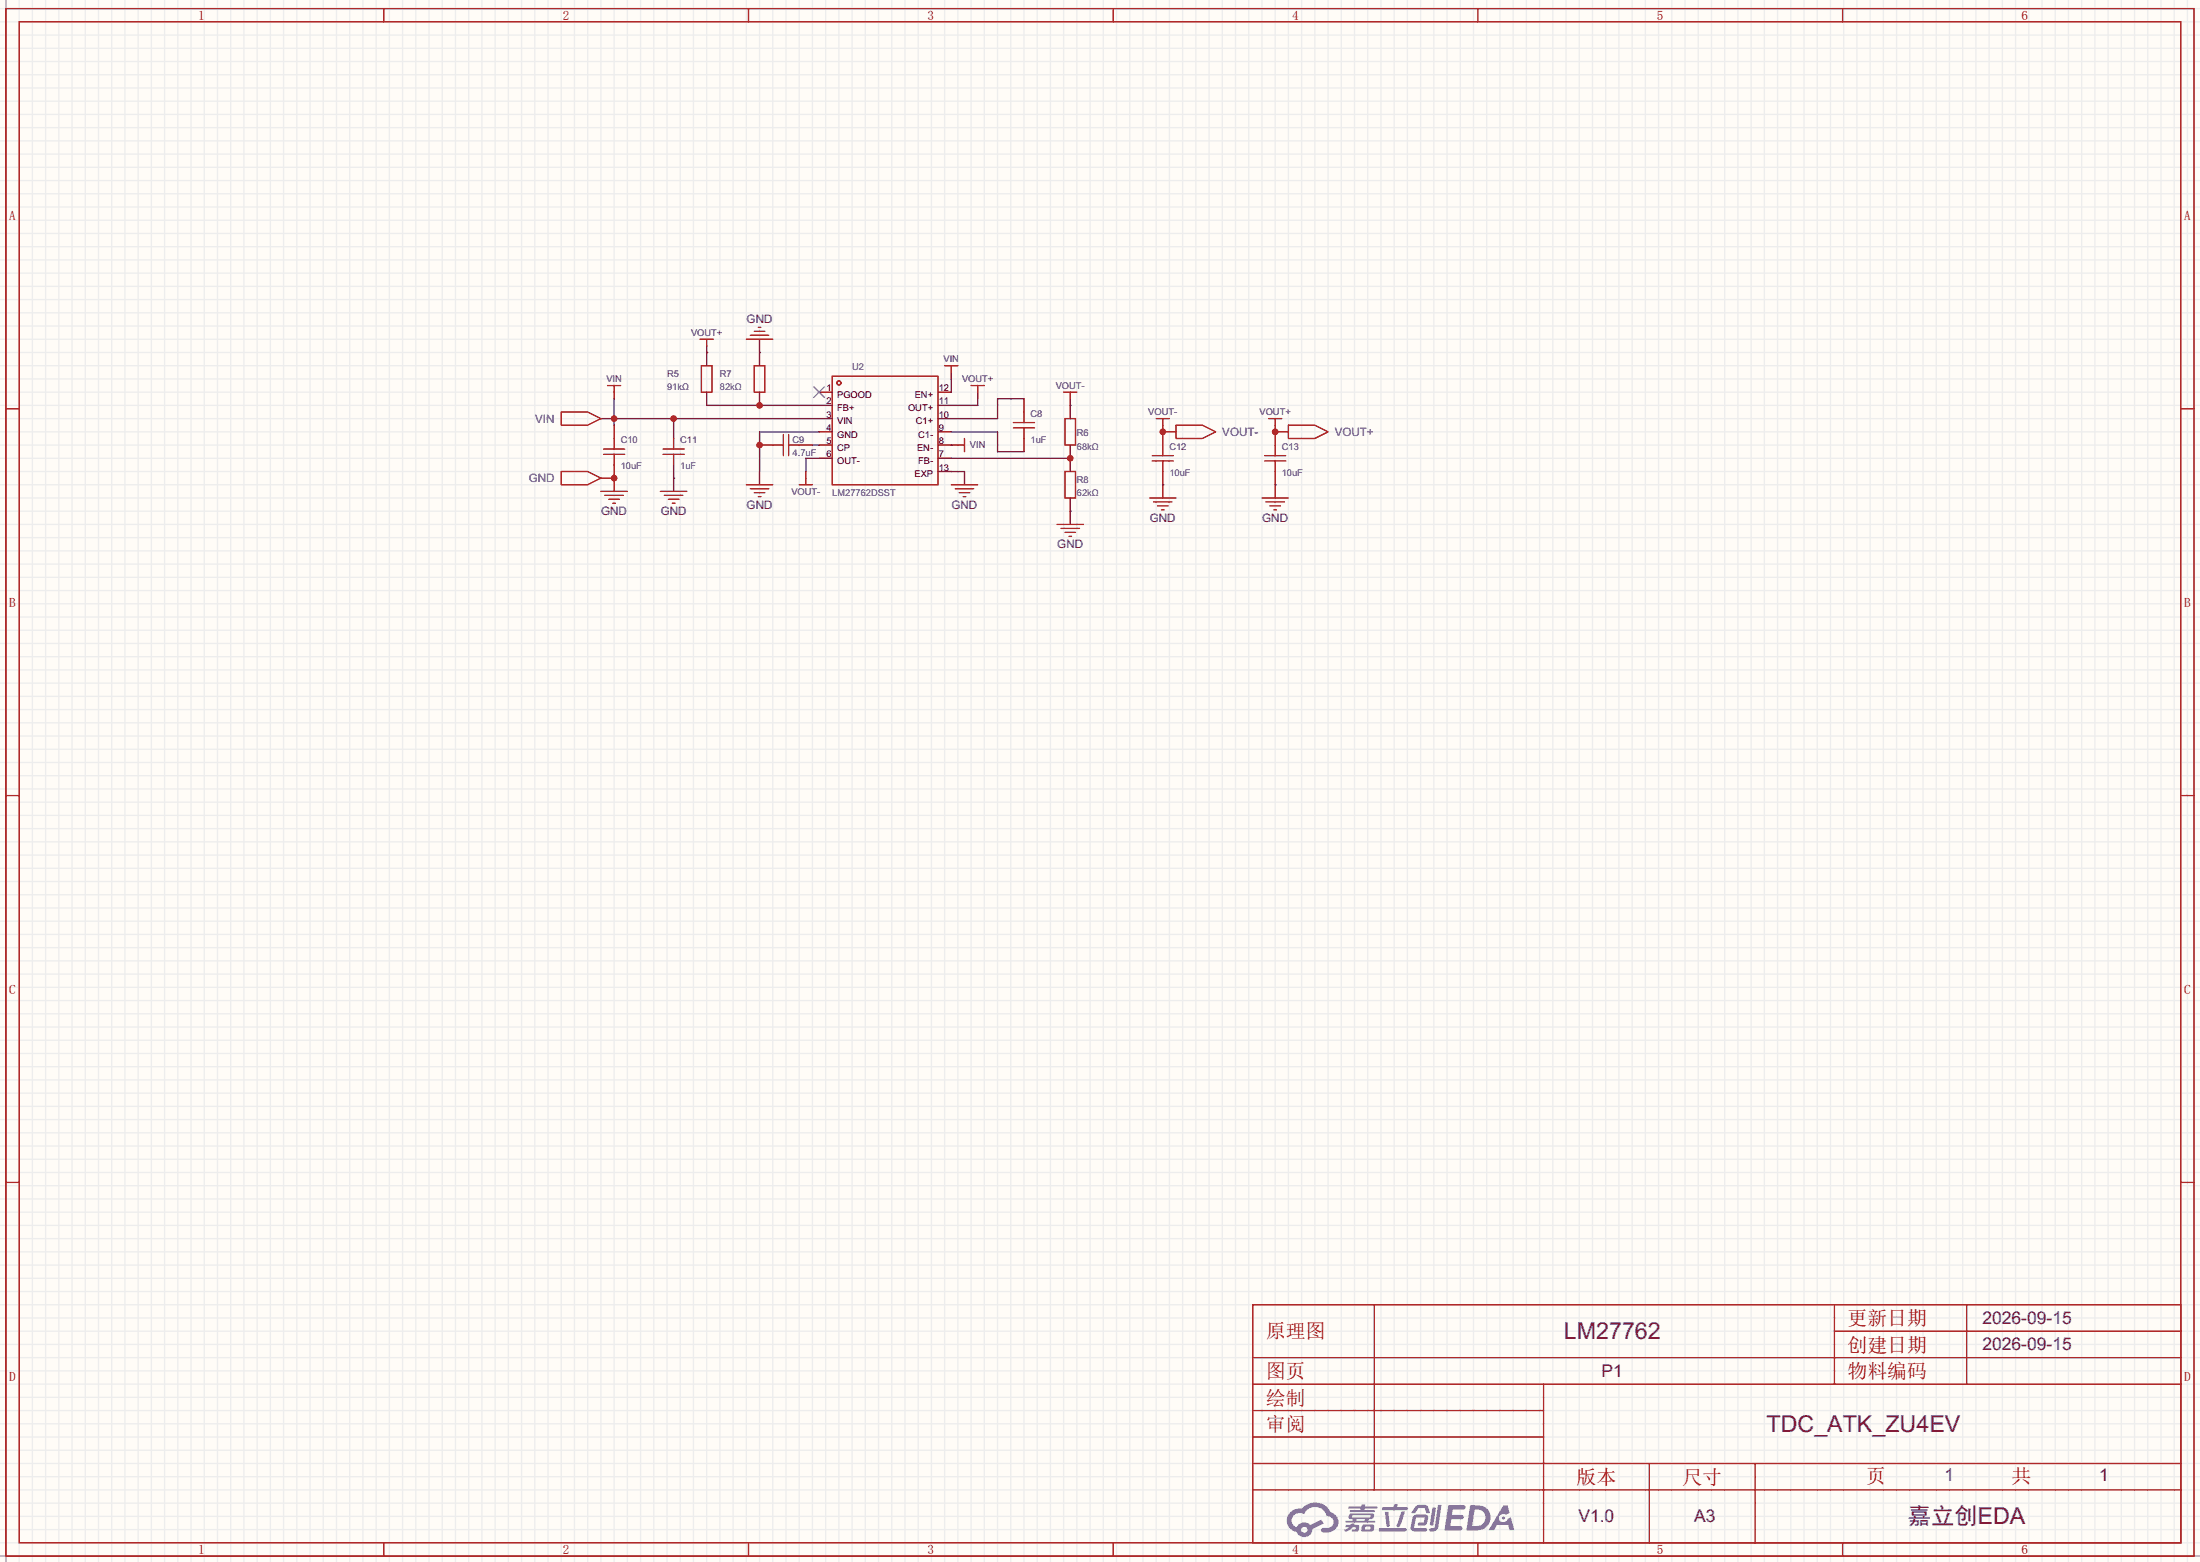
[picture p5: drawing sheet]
<svg xmlns="http://www.w3.org/2000/svg" width="423mm" height="300mm" viewBox="0 0 423 300" stroke-linecap="round" stroke-linejoin="round" font-family="sans-serif">
<path d="M0 0h422.7v300h-422.7z" fill="#fffcf7"/>
<g fill="none" stroke="#ededed" stroke-width=".25">
<path d="M0 1.7h422.7M0 4.2h422.7M0 6.7h422.7M0 9.3h422.7M0 11.8h422.7M0 14.4h422.7M0 16.9h422.7M0 19.4h422.7M1.1 0v300M3.7 0v300M6.2 0v300M8.8 0v300"/>
<path d="M11.3 0v300M13.8 0v300M16.4 0v300M18.9 0v300M21.5 0v300M24 0v300M26.5 0v300M29.1 0v300M31.6 0v300M34.2 0v300M36.7 0v300M39.2 0v300"/>
<path d="M41.8 0v300M44.3 0v300M46.9 0v300M49.4 0v300M51.9 0v300M54.5 0v300M57 0v300M59.6 0v300M62.1 0v300M64.6 0v300M67.2 0v300M69.7 0v300"/>
<path d="M72.3 0v300M74.8 0v300M77.3 0v300M79.9 0v300M82.4 0v300M85 0v300M87.5 0v300M90 0v300M92.6 0v300M95.1 0v300M97.7 0v300M100.2 0v300"/>
<path d="M102.7 0v300M105.3 0v300M107.8 0v300M110.4 0v300M112.9 0v300M115.4 0v300M118 0v300M120.5 0v300M123.1 0v300M125.6 0v300M128.1 0v300M130.7 0v300"/>
<path d="M133.2 0v300M135.8 0v300M138.3 0v300M140.8 0v300M143.4 0v300M145.9 0v300M148.5 0v300M151 0v300M153.5 0v300M156.1 0v300M158.6 0v300M161.2 0v300"/>
<path d="M163.7 0v300M166.2 0v300M168.8 0v300M171.3 0v300M173.9 0v300M176.4 0v300M178.9 0v300M181.5 0v300M184 0v300M186.6 0v300M189.1 0v300M191.6 0v300"/>
<path d="M194.2 0v300M196.7 0v300M199.3 0v300M201.8 0v300M204.3 0v300M206.9 0v300M209.4 0v300M212 0v300M214.5 0v300M217 0v300M219.6 0v300M222.1 0v300"/>
<path d="M224.7 0v300M227.2 0v300M229.7 0v300M232.3 0v300M234.8 0v300M237.4 0v300M239.9 0v300M242.4 0v300M245 0v300M247.5 0v300M250.1 0v300M252.6 0v300"/>
<path d="M255.1 0v300M257.7 0v300M260.2 0v300M262.8 0v300M265.3 0v300M267.8 0v300M270.4 0v300M272.9 0v300M275.5 0v300M278 0v300M280.5 0v300M283.1 0v300"/>
<path d="M285.6 0v300M288.2 0v300M290.7 0v300M293.2 0v300M295.8 0v300M298.3 0v300M300.9 0v300M303.4 0v300M305.9 0v300M308.5 0v300M311 0v300M313.6 0v300"/>
<path d="M316.1 0v300M318.6 0v300M321.2 0v300M323.7 0v300M326.3 0v300M328.8 0v300M331.3 0v300M333.9 0v300M336.4 0v300M339 0v300M341.5 0v300M344 0v300"/>
<path d="M346.6 0v300M349.1 0v300M351.7 0v300M354.2 0v300M356.7 0v300M359.3 0v300M361.8 0v300M364.4 0v300M366.9 0v300M369.4 0v300M372 0v300M374.5 0v300"/>
<path d="M377.1 0v300M379.6 0v300M382.1 0v300M384.7 0v300M387.2 0v300M389.8 0v300M392.3 0v300M394.8 0v300M397.4 0v300M399.9 0v300M402.5 0v300M405 0v300"/>
<path d="M407.5 0v300M410.1 0v300M412.6 0v300M415.2 0v300M417.7 0v300M420.2 0v300M0 22h422.7M0 24.5h422.7M0 27.1h422.7M0 29.6h422.7M0 32.1h422.7M0 34.7h422.7"/>
<path d="M0 37.2h422.7M0 39.8h422.7M0 42.3h422.7M0 44.8h422.7M0 47.4h422.7M0 49.9h422.7M0 52.5h422.7M0 55h422.7M0 57.5h422.7M0 60.1h422.7M0 62.6h422.7M0 65.2h422.7"/>
<path d="M0 67.7h422.7M0 70.2h422.7M0 72.8h422.7M0 75.3h422.7M0 77.9h422.7M0 80.4h422.7M0 82.9h422.7M0 85.5h422.7M0 88h422.7M0 90.6h422.7M0 93.1h422.7M0 95.6h422.7"/>
<path d="M0 98.2h422.7M0 100.7h422.7M0 103.3h422.7M0 105.8h422.7M0 108.3h422.7M0 110.9h422.7M0 113.4h422.7M0 116h422.7M0 118.5h422.7M0 121h422.7M0 123.6h422.7M0 126.1h422.7"/>
<path d="M0 128.7h422.7M0 131.2h422.7M0 133.7h422.7M0 136.3h422.7M0 138.8h422.7M0 141.4h422.7M0 143.9h422.7M0 146.4h422.7M0 149h422.7M0 151.5h422.7M0 154.1h422.7M0 156.6h422.7"/>
<path d="M0 159.1h422.7M0 161.7h422.7M0 164.2h422.7M0 166.8h422.7M0 169.3h422.7M0 171.8h422.7M0 174.4h422.7M0 176.9h422.7M0 179.5h422.7M0 182h422.7M0 184.5h422.7M0 187.1h422.7"/>
<path d="M0 189.6h422.7M0 192.2h422.7M0 194.7h422.7M0 197.2h422.7M0 199.8h422.7M0 202.3h422.7M0 204.9h422.7M0 207.4h422.7M0 209.9h422.7M0 212.5h422.7M0 215h422.7M0 217.6h422.7"/>
<path d="M0 220.1h422.7M0 222.6h422.7M0 225.2h422.7M0 227.7h422.7M0 230.3h422.7M0 232.8h422.7M0 235.3h422.7M0 237.9h422.7M0 240.4h422.7M0 243h422.7M0 245.5h422.7M0 248h422.7"/>
<path d="M0 250.6h422.7M0 253.1h422.7M0 255.7h422.7M0 258.2h422.7M0 260.7h422.7M0 263.3h422.7M0 265.8h422.7M0 268.4h422.7M0 270.9h422.7M0 273.4h422.7M0 276h422.7M0 278.5h422.7"/>
<path d="M0 281.1h422.7M0 283.6h422.7M0 286.1h422.7M0 288.7h422.7M0 291.2h422.7M0 293.8h422.7M0 296.3h422.7M0 298.8h422.7"/>
</g>
<path d="M1.1 0v300M0 298.8h422.7" fill="none" stroke="#999" stroke-width=".25"/>
<g fill="none" stroke="#a10000" stroke-width=".25">
<path d="M1.1 1.7h420.4v297.1h-420.4zM3.7 4.2h415.3v292.1h-415.3zM73.7 1.7v2.5M143.8 1.7v2.5M213.9 1.7v2.5M283.9 1.7v2.5M354 1.7v2.5M1.1 78.5h2.6M419 78.5h2.5M1.1 152.8h2.6M419 152.8h2.5M1.1 227.1h2.6"/>
<path d="M419 227.1h2.5M240.7 250.6h178.3v45.7h-178.3zM264 250.6v35.5M352.4 250.6v15.2M352.4 255.7h66.6M377.8 250.6v15.2M240.7 270.9h55.8M240.7 265.8h178.3M240.7 276h55.8M240.7 260.7h178.3M296.5 265.8v30.5M73.7 296.3v2.5"/>
<path d="M143.8 296.3v2.5M213.9 296.3v2.5M240.7 286.1h178.3M240.7 281.1h178.3M283.9 296.3v2.5M316.9 281.1v15.2M337.2 281.1v15.2M354 296.3v2.5"/>
</g>
<g fill="#5487ff">
<path d="M278.2 289.1h2.2a.97 .97 0 0 1 1.2 .4 .53 .53 0 0 1-.7 .4h-1.8l-.1 1h1.8a.43 .43 0 0 1 .4 .5 .43 .43 0 0 1-.4 .4h-2l-.2 1.3h1.7a.45 .45 0 0 1 .6 .2 .45 .45 0 0 1-.1 .6h-3.3z"/>
<path d="M288.8 289.1h.8l.4 1.4-.7 .4a.82 .82 0 0 0-1.1 .1 .82 .82 0 0 0 0 1.2 .82 .82 0 0 0 1.2-.1l.3-.5 .6-.3 .7 2.6h-1l-.3-1h-2.1l-.6 1h-1z"/>
<path d="M275.2 289.5h.7l-.5 3.2a.36 .36 0 0 1-.4 .3 .36 .36 0 0 1-.3-.3z"/>
<path d="M276.2 289h.7l-.6 4.3a1.13 1.13 0 0 1-1.7 .6l.1-.4h.8l.1-.2z"/>
<path d="M271.9 289.3l.6-.3h1.1a.77 .77 0 0 1 .8 .5l.3 1-.1 .1h-.6l-.3-.9-.2-.1-1 .1-.7 .9h-.6v-.2z"/>
<path d="M271.5 291.2l.5-.3 1.7-.1a.66 .66 0 0 1 .6 1l-.1 .4a.81 .81 0 0 1-.9 .8h-.6a.32 .32 0 0 1-.3-.4 .32 .32 0 0 1 .3-.2l.8-.1 .2-.8h-1.7l-.3 1.9 2.2 .1a.32 .32 0 0 1 .3 .3 .32 .32 0 0 1-.4 .3h-2.2l-.5-.3-.1-.5z"/>
<path d="M264.9 293.5h5.1a.33 .33 0 0 1 .3 .3 .33 .33 0 0 1-.4 .3h-4.9l-.1-.1z"/>
<path d="M269.2 290.3h.7l-.6 2a1.04 1.04 0 0 1-.7 1l-.3-.3z"/>
<path d="M266 290.3h.7l.3 2.6a.34 .34 0 0 1-.3 .4 .34 .34 0 0 1-.3-.3z"/>
<path d="M265.5 289.4h2.2l.2-.5h.6l-.1 .5h1.8a.32 .32 0 0 1 .3 .4 .32 .32 0 0 1-.3 .3h-4.5l-.2-.2z"/>
<path d="M258.5 292.8h1l.1-.2h.6l-.1 .2 .9 .1a.82 .82 0 0 1-.6 1.3h-.7v-.4l.7-.2v-.2l-.5-.1-.4 .4-1.1 .5-.2-.4 1-.5h-.7z"/>
<path d="M259.1 289.3h2.4l.1-.3 .7-.1-.1 .4h2.2l.3 .3-.3 .2h-2.2l-.1 .2h1.8l.3 .2-.3 .2h-4.5l-.1-.1v-.3h2.1v-.2h-2.2l-.2-.2z"/>
<path d="M282.4 289.1l-.7 4.8h1.7a2.47 2.47 0 0 0 2.8-1.7 2.47 2.47 0 0 0-1.4-3zM283.3 289.9a1.61 1.61 0 0 1 2.1 1.5 1.61 1.61 0 0 1-1.9 1.7h-.7z"/>
<path d="M259.2 290.8a.55 .55 0 0 0-.1 .7 .55 .55 0 0 0 .7 .3l.1 .2h-1.4v.4l5.5 .1 .2-.2-.2-.3h-1.1l.1-.2a.7 .7 0 0 0 .9-.3 .7 .7 0 0 0-.1-.8l-4.1-.1zM259.8 291h3.4l.1 .1-.2 .3h-3.2l-.1-.2zM260.6 291.8h1.6l-.1 .2h-1.5z"/>
<path d="M261.7 292.9a1.05 1.05 0 0 0 0 1.2 2.91 2.91 0 0 0 2.1-.1 .98 .98 0 0 0 .1-1.2l-1.7-.1zM262.3 293.2h.8h.2l-.1 .4-.2 .2-.8-.1z"/>
<path d="M247.9 290.4a2.23 2.23 0 0 0-.6 2.3 2.23 2.23 0 0 0 1.8 1.5 1.58 1.58 0 0 0 1.7 1 1.58 1.58 0 0 0 1.3-1.5l2.2-1.1-.5-.8-2.1 1.1a1.65 1.65 0 0 0-2.6 .4 1.45 1.45 0 0 1-.8-1.9 1.45 1.45 0 0 1 2-.7l.3 .1a2.3 2.3 0 0 1 2.3-1.4 2.3 2.3 0 0 1 2 1.8 1.12 1.12 0 0 1 1.3 1 1.12 1.12 0 0 1-1.1 1.2h-.7a.45 .45 0 0 0-.6 .4 .45 .45 0 0 0 .4 .5 2.21 2.21 0 0 0 2.3-.6 2.21 2.21 0 0 0 .5-2.2 2.13 2.13 0 0 0-1.4-1.1 3.3 3.3 0 0 0-5.5-.7l-1.2 .1zM250 293.8a.6 .6 0 0 1 1.2 0 .6 .6 0 0 1-1.2 0z"/>
<circle cx="288.8" cy="291.5" r=".32"/>
</g>
<g fill="none" stroke="#008700" stroke-width=".25">
<path d="M118 76.6v5.1M135.8 67.7h.1M135.8 77.9h21.6M145.9 67.7h.1M182.8 72.8v2.5M187.8 76.6v1.3h-5M196.7 76.6h-5.1v3.8h-8.8M205.6 77.9h.1M118 91.8h.1M118 80.4h39.4M129.4 91.8h.1M129.4 80.4v1.3"/>
<path d="M156.1 85.5h1.3M157.4 82.9h-11.5v7.7M157.4 88h-2.6v2.6M182.8 85.5h.1M182.8 82.9h8.8v3.8h5.1M182.8 90.6h2.5M182.8 88h22.8M205.6 98.2h.1"/>
</g>
<circle cx="129.4" cy="80.4" r=".63" fill="#c00"/>
<g fill="none" stroke="#a10000" stroke-width=".25">
<path d="M116.7 74h2.6M118 74v1.3M134.5 65.2h2.5M135.8 65.2v1.2M143.4 65.2h5.1M144.1 64.4h3.6M144.9 63.6h2M145.7 62.9h.5M159.9 72.3h20.3v20.8h-20.3zM181.5 70.2h2.5M182.8 70.2v1.3M186.6 74h2.5"/>
<path d="M187.8 74v1.3M196.7 79.1v2.1M204.3 75.3h2.6M205.6 75.3v1.3M115.4 94.4h5.1M116.2 95.1h3.6M117 95.9h2M117.7 96.7h.5M143.4 93.1h5.1M144.1 93.9h3.6M144.9 94.6h2M145.7 95.4h.5"/>
<path d="M153.5 93.1h2.6M154.8 91.8v1.3M182.8 93.1h5M183.5 93.9h3.6M184 85.5h1.3M184.3 94.6h2M185 95.4h.5M185.3 84.2v2.5M194.7 82.2h4.1M194.7 81.2h4.1M196.7 82.2v2M220.9 95.6h5"/>
<path d="M221.6 96.4h3.6M222.1 80.4h2.6M222.4 97.2h2M223.1 97.9h.5M223.4 80.4v1.3M242.4 95.6h5.1M243.2 96.4h3.6M243.7 80.4h2.6M244 97.2h2M244.7 97.9h.5M245 80.4v1.3M203.1 100.7h5.1"/>
<path d="M203.8 101.5h3.6M204.6 102.2h2M205.4 103h.5"/>
<circle cx="161.2" cy="73.5" r=".38"/>
</g>
<g fill="none" stroke="#870000" stroke-width=".25">
<path d="M118 75.3v1.3M135.8 66.4v1.3M145.9 65.2v2.5M157.4 75.3h2.5M157.4 77.9h2.5M180.2 75.3h2.6M180.2 77.9h2.6M182.8 71.5v1.3M187.8 75.3v1.3M196.7 76.6v2.5M205.6 76.6v1.3M118 91.8v2.6"/>
<path d="M145.9 85.5h2.6M145.9 90.6v2.5M153.5 85.5h2.6M154.8 90.6v1.2M157.4 80.4h2.5M157.4 82.9h2.5M157.4 85.5h2.5M157.4 88h2.5M180.2 80.4h2.6M180.2 82.9h2.6M180.2 85.5h3.8M180.2 88h2.6"/>
<path d="M180.2 90.6h2.6M185.3 90.6v2.5M196.7 84.2v2.5M205.6 98.2v2.5M223.4 81.7v1.2M223.4 93.1v2.5M245 81.7v1.2M245 93.1v2.5"/>
</g>
<path d="M156.3 74.3l2.1 2M158.4 74.3l-2.1 2" fill="none" stroke="#3c3" stroke-width=".25"/>
<circle cx="145.9" cy="85.5" r=".63" fill="#c00"/>
<g fill="none" stroke="#a10000" stroke-width=".25">
<path d="M134.7 70.2h2.1v5.1h-2.1zM144.9 70.2h2v5.1h-2zM116 87.3h4M116 86.2h4M118 84.2v2M118 87.3v2M126.9 94.4h5.1M127.4 87.3h4M127.4 86.2h4M127.6 95.1h3.6M128.4 95.9h2M129.2 96.7h.5"/>
<path d="M129.4 84.2v2M129.4 87.3v2M148.5 85.5h2M150.5 83.4v4.1M151.5 83.4v4.1M151.5 85.5h2M204.6 80.4h2v5.1h-2z"/>
</g>
<path d="M135.8 67.7v2.5M135.8 75.3v2.6M145.9 75.3v2.6M205.6 77.9v2.5M118 81.7v2.5M118 89.3v2.5M129.4 81.7v2.5M129.4 89.3v5.1M205.6 85.5v2.5" fill="none" stroke="#870000" stroke-width=".25"/>
<circle cx="145.9" cy="77.9" r=".63" fill="#c00"/>
<path d="M145.9 67.7v2.5M205.6 88v2.6" fill="none" stroke="#870000" stroke-width=".25"/>
<path d="M204.6 90.6h2v5h-2z" fill="none" stroke="#a10000" stroke-width=".25"/>
<circle cx="205.6" cy="88" r=".63" fill="#c00"/>
<path d="M115.4 80.4h2.6M205.6 95.6v2.6M223.4 82.9v2.6M223.4 90.6v2.5M245 82.9v2.6M245 90.6v2.5" fill="none" stroke="#870000" stroke-width=".25"/>
<path d="M221.4 88.5h4M221.4 87.5h4M223.4 85.5v2M223.4 88.5v2.1M243 88.5h4M243 87.5h4M245 85.5v2M245 88.5v2.1" fill="none" stroke="#a10000" stroke-width=".25"/>
<path d="M223.4 82.9h.1M223.4 93.1h.1M245 82.9h.1M245 93.1h.1" fill="none" stroke="#008700" stroke-width=".25"/>
<circle cx="118" cy="80.4" r=".63" fill="#c00"/>
<path d="M107.8 79.1h5.1l2.5 1.3-2.5 1.3h-5.1z" fill="none" stroke="#a10000" stroke-width=".25"/>
<path d="M115.4 91.8h2.6" fill="none" stroke="#870000" stroke-width=".25"/>
<circle cx="118" cy="91.8" r=".63" fill="#c00"/>
<path d="M107.8 90.6h5.1l2.5 1.2-2.5 1.3h-5.1z" fill="none" stroke="#a10000" stroke-width=".25"/>
<path d="M223.4 82.9h2.5" fill="none" stroke="#870000" stroke-width=".25"/>
<circle cx="223.4" cy="82.9" r=".63" fill="#c00"/>
<path d="M225.9 81.7h5.1l2.6 1.2-2.6 1.3h-5.1z" fill="none" stroke="#a10000" stroke-width=".25"/>
<path d="M245 82.9h2.5" fill="none" stroke="#870000" stroke-width=".25"/>
<circle cx="245" cy="82.9" r=".63" fill="#c00"/>
<path d="M247.5 81.7h5.1l2.5 1.2-2.5 1.3h-5.1z" fill="none" stroke="#a10000" stroke-width=".25"/>
<g font-size="4.5" fill="#000080">
<text x="300.4" y="257.2">LM27762</text>
<text x="339.4" y="275">TDC_ATK_ZU4EV</text>
<text x="366.5" y="292.7">嘉立</text>
<text x="375.5" y="292.7">创</text>
<text x="379.9" y="292.7">E</text>
<text x="382.9" y="292.7">DA</text>
</g>
<g font-size="3.8" fill="#a00000">
<text x="243.2" y="257">原理图</text>
<text x="355" y="254.5">更新日期</text>
<text x="355" y="259.6">创建日期</text>
<text x="243.2" y="269.7">绘制</text>
<text x="243.2" y="264.7">图页</text>
<text x="355" y="264.7">物料编码</text>
<text x="243.2" y="274.8">审阅</text>
<text x="302.9" y="285">版本</text>
<text x="323.2" y="285">尺寸</text>
<text x="358.5" y="284.7">页</text>
<text x="386.5" y="284.7">共</text>
</g>
<g font-size="3.4" fill="#000080">
<text x="380.9" y="254.3">2026-09-15</text>
<text x="380.9" y="259.3">2026-09-15</text>
<text x="307.7" y="264.4">P1</text>
<text x="373.6" y="284.5">1</text>
<text x="403.3" y="284.5">1</text>
<text x="303.3" y="292.4">V1.0</text>
<text x="325.5" y="292.4">A3</text>
</g>
<g font-size="2.5" fill="#a00000">
<text x="38.1" y="3.8">1</text>
<text x="108.1" y="3.8">2</text>
<text x="178.2" y="3.8">3</text>
<text x="248.3" y="3.8">4</text>
<text x="318.3" y="3.8">5</text>
<text x="388.4" y="3.8">6</text>
<text x="1.8" y="42.3">A</text>
<text x="419.6" y="42.3">A</text>
<text x="1.8" y="116.6">B</text>
<text x="419.6" y="116.6">B</text>
<text x="1.8" y="190.9">C</text>
<text x="419.6" y="190.9">C</text>
<text x="1.8" y="265.2">D</text>
<text x="419.6" y="265.2">D</text>
<text x="38.1" y="298.5">1</text>
<text x="108.1" y="298.5">2</text>
<text x="178.2" y="298.5">3</text>
<text x="248.3" y="298.5">4</text>
<text x="318.3" y="298.5">5</text>
<text x="388.4" y="298.5">6</text>
</g>
<g font-size="2.2" fill="#000080">
<text x="143.4" y="62.1">GND</text>
<text x="115.5" y="98.9">GND</text>
<text x="126.9" y="98.9">GND</text>
<text x="143.4" y="97.7">GND</text>
<text x="182.8" y="97.7">GND</text>
<text x="220.9" y="100.2">GND</text>
<text x="242.5" y="100.2">GND</text>
<text x="203.1" y="105.3">GND</text>
</g>
<g font-size="2.2" fill="#00f">
<text x="102.8" y="81.2">VIN</text>
<text x="234.8" y="83.7">VOUT-</text>
<text x="256.4" y="83.7">VOUT+</text>
<text x="101.6" y="92.6">GND</text>
</g>
<g font-size="1.8" fill="#000080">
<text x="132.8" y="64.5">VOUT+</text>
<text x="163.7" y="71.1">U2</text>
<text x="181.3" y="69.6">VIN</text>
<text x="116.5" y="73.4">VIN</text>
<text x="128.1" y="72.4">R5</text>
<text x="138.3" y="72.4">R7</text>
<text x="184.8" y="73.4">VOUT+</text>
<text x="202.8" y="74.7">VOUT-</text>
<text x="198" y="80">C8</text>
<text x="206.9" y="83.8">R6</text>
<text x="220.6" y="79.7">VOUT-</text>
<text x="242" y="79.7">VOUT+</text>
<text x="119.3" y="85.1">C10</text>
<text x="130.7" y="85.1">C11</text>
<text x="152.3" y="85.1">C9</text>
<text x="186.3" y="86.1">VIN</text>
<text x="224.7" y="86.3">C12</text>
<text x="246.3" y="86.3">C13</text>
<text x="152" y="95">VOUT-</text>
<text x="206.9" y="92.7">R8</text>
</g>
<g font-size="1.8" fill="#00f">
<text x="128.1" y="74.9">91kΩ</text>
<text x="138.3" y="74.9">82kΩ</text>
<text x="152.3" y="87.6">4.7uF</text>
<text x="198" y="85.1">1uF</text>
<text x="206.9" y="86.3">68kΩ</text>
<text x="119.3" y="90.1">10uF</text>
<text x="130.7" y="90.1">1uF</text>
<text x="159.9" y="95.2">LM27762DSST</text>
<text x="206.9" y="95.2">62kΩ</text>
<text x="224.7" y="91.4">10uF</text>
<text x="246.3" y="91.4">10uF</text>
</g>
<g font-size="1.8">
<text x="158.8" y="75.1">1</text>
<text x="158.8" y="77.7">2</text>
<text x="160.8" y="76.4">PGOOD</text>
<text x="175.7" y="76.4">EN+</text>
<text x="180.3" y="77.7">11</text>
<text x="180.3" y="75.1">12</text>
<text x="158.8" y="80.2">3</text>
<text x="158.8" y="82.8">4</text>
<text x="160.8" y="79">FB+</text>
<text x="160.8" y="81.5">VIN</text>
<text x="174.5" y="79">OUT+</text>
<text x="175.9" y="81.5">C1+</text>
<text x="180.3" y="82.8">9</text>
<text x="180.3" y="80.2">10</text>
<text x="158.8" y="85.3">5</text>
<text x="158.8" y="87.8">6</text>
<text x="160.8" y="84">GND</text>
<text x="160.8" y="86.6">CP</text>
<text x="160.8" y="89.1">OUT-</text>
<text x="176.2" y="86.6">EN-</text>
<text x="176.4" y="89.1">FB-</text>
<text x="176.4" y="84">C1-</text>
<text x="180.3" y="87.8">7</text>
<text x="180.3" y="85.3">8</text>
<text x="175.7" y="91.7">EXP</text>
<text x="180.3" y="90.4">13</text>
</g>
</svg>
